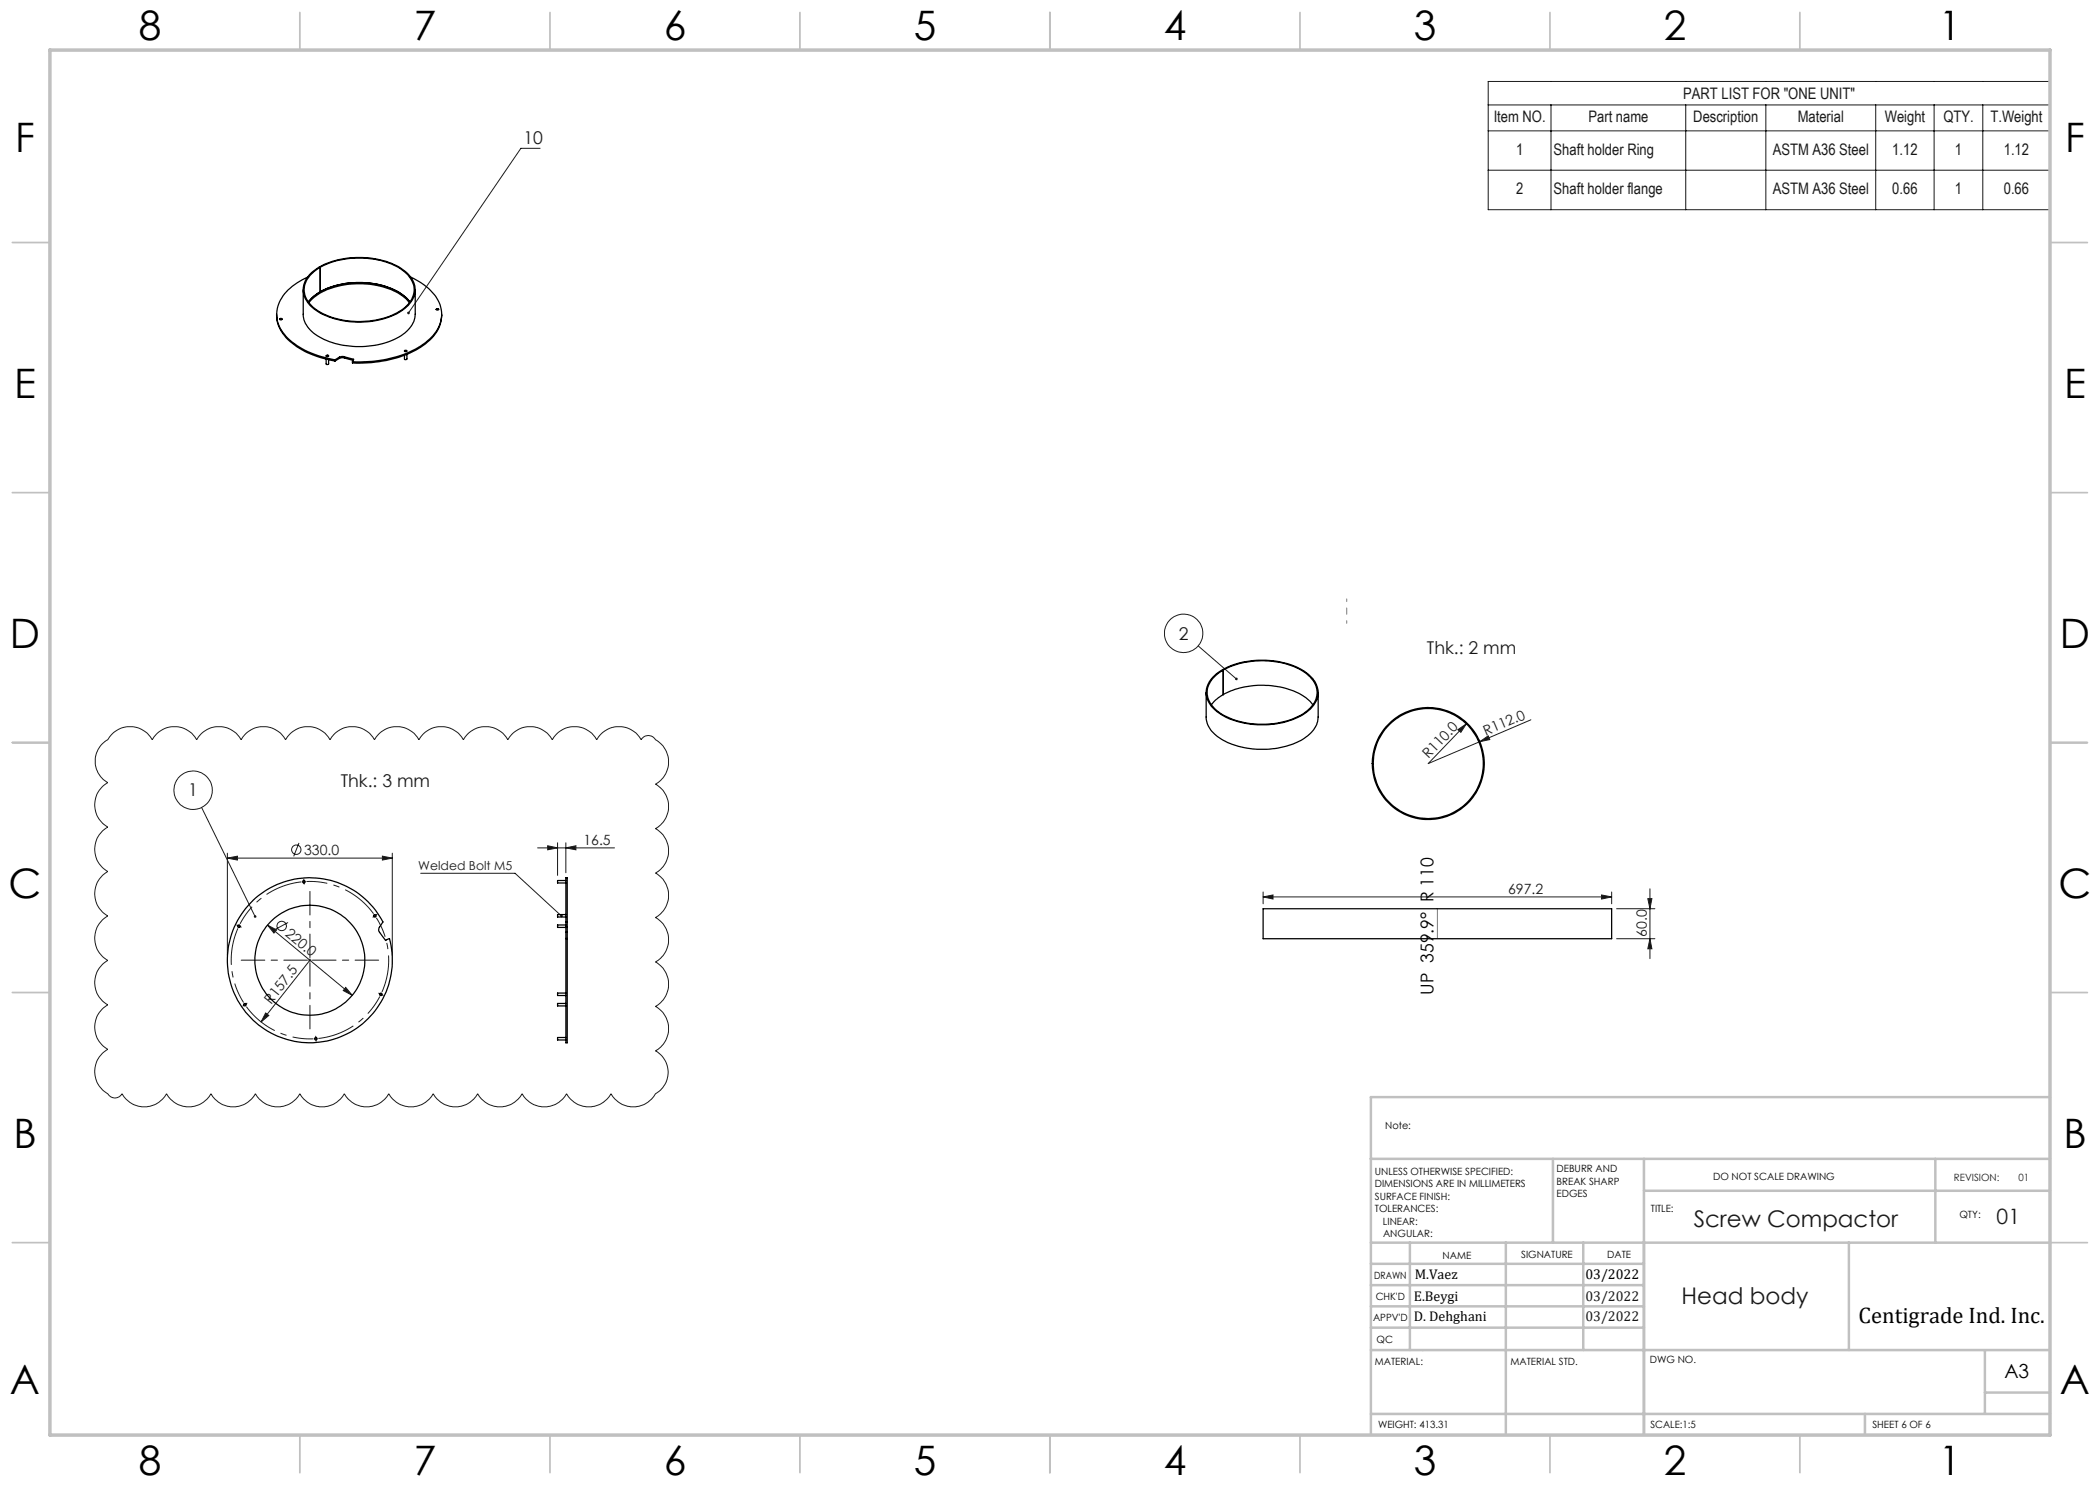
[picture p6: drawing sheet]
<svg xmlns="http://www.w3.org/2000/svg" width="420mm" height="297mm" viewBox="0 0 420 297" stroke-linecap="round" stroke-linejoin="round" font-family="sans-serif">
<g fill="none" stroke="#191924" stroke-width=".2">
<path d="M297.6 16.3h112.4v25.6h-112.4zM108 29.7h-3.8l-22.5 32.9M297.6 21h112.4M297.6 26.2h112.4M297.6 34h112.4M310.2 21v20.9M337.1 21v20.9M353.2 21v20.9M375.1 21v20.9M386.8 21v20.9M396.6 21v20.9M239.6 129.2l7.7 6.6"/>
<path d="M20.3 148.9l1.4-1.2a5.1 5.1 0 0 1 8.7 .3 5.1 5.1 0 0 1 8.9 0 5.1 5.1 0 0 1 8.9 0 5.1 5.1 0 0 1 8.9 0 5.1 5.1 0 0 1 8.9 0 5.1 5.1 0 0 1 8.9 0 5.1 5.1 0 0 1 8.9 0 5.1 5.1 0 0 1 8.9 0 5.1 5.1 0 0 1 8.9 0 5.1 5.1 0 0 1 8.9 0 5.1 5.1 0 0 1 8.8 0 5.1 5.1 0 0 1 8.9 0 1.63 1.63 0 0 1 2.9 0 5.1 5.1 0 0 1 0 8.8 5.1 5.1 0 0 1 0 8.9 5.1 5.1 0 0 1 0 8.9 5.1 5.1 0 0 1 0 8.9 5.1 5.1 0 0 1 0 8.9 5.1 5.1 0 0 1 0 8.9 5.1 5.1 0 0 1 0 8.9 4.9 4.9 0 0 1 0 8.6 5.1 5.1 0 0 1-8.9 0 5.1 5.1 0 0 1-8.9 0 5.1 5.1 0 0 1-8.9 0 5.1 5.1 0 0 1-8.9 0 5.1 5.1 0 0 1-8.9 0 5.1 5.1 0 0 1-8.8 0 5.1 5.1 0 0 1-8.9 0 5.1 5.1 0 0 1-8.9 0 5.1 5.1 0 0 1-8.9 0 5.1 5.1 0 0 1-8.9 0 5.1 5.1 0 0 1-8.9 0 5.1 5.1 0 0 1-8.9 0 1.63 1.63 0 0 1-2.8 0 5.1 5.1 0 0 1 0-8.9 5.1 5.1 0 0 1 0-8.9 5.1 5.1 0 0 1 0-8.9 5.1 5.1 0 0 1 0-8.9 5.1 5.1 0 0 1 0-8.9 5.1 5.1 0 0 1 0-8.9 5.1 5.1 0 0 1 0-8.9 4.9 4.9 0 0 1-1.3-7.6zM291.6 145.9l1.7-1.1-1.1 1.7zM293.3 144.8l-7.7 7.9 10.3-4.4M295.9 148.3l1.7-1.1 .4 .7zM306.2 144l-10.3 4.3M40.3 161.5l10.7 21.8M45.5 171.6l2-.4v.8zM45.5 170.6v20.5M45.5 171.6h33M59.8 168.6l-1.1 2.7M76.5 171.2l2 .4-2 .4zM78.5 170.6v20.5"/>
<path d="M84.1 174.7h18.9l9.3 8.5M107.5 169.6h15.4M109.5 169.2l2 .4-2 .4zM111.5 168.6v6.5M113.2 169.6l2-.4v.8zM113.2 168.6v6M252.6 179.4l2-.4v.8zM252.6 178.4v2.4M252.6 179.4h69.7M320.3 179l2 .4-2 .4zM322.3 178.4v2.4M329.6 179.7h.8l-.4 2z"/>
<path d="M330 177.8v13.9M53.5 185l16.9 14.1M53.5 185l1.8 1-.5 .6zM57.6 184.5l-2.5 1.4M62 192l-9.8 12.4M69.1 197.5l1.3 1.6-1.7-1zM74.8 182.9l.3 .5M75.2 183l-.4 .3M323.3 187.7h7.7M323.3 181.7h7.7M330 187.7l.4 2.1h-.8zM53.1 202.6l.7 .5-1.6 1.3z"/>
<circle cx="236.7" cy="126.7" r="3.8"/>
<circle cx="38.6" cy="158" r="3.8"/>
<circle cx="59.3" cy="170" r=".94"/>
<circle cx="56.3" cy="185.2" r=".95"/>
</g>
<path d="M60.8 176.3h-.3M60.8 176.3h.2M47.8 185.2l-.1 .2M47.8 185.2l.1-.2M76.2 198.9l.1-.3M76.2 198.9l-.1 .2M49 200.9l.1 .2M49 200.9l-.2-.2M63.2 207.7h.2M63.2 207.7l-.3 .1" fill="none" stroke="#191924" stroke-width=".2" stroke-dasharray="15.2 1.3 1.3 1.3" stroke-linecap="butt"/>
<path d="M60.3 176.4a15.7 15.7 0 0 0-12.3 8.4M47.6 185.7a15.8 15.8 0 0 0 1.1 14.8M74.7 182.7a15.8 15.8 0 0 0-13.4-6.4M76.4 198.4a15.8 15.8 0 0 0-1.1-14.8M49.3 201.3a15.8 15.8 0 0 0 13.4 6.5M63.7 207.7a15.7 15.7 0 0 0 12.3-8.4" fill="none" stroke="#191924" stroke-width=".2" stroke-dasharray="15.2 1.3 1.3 1.3" stroke-dashoffset="7.7" stroke-linecap="butt"/>
<g fill="none" stroke="#191924" stroke-width=".2" stroke-dasharray="15.2 1.3 1.3 1.3">
<path d="M60.8 176.1v-.3M60.8 176.3v-.2M60.8 176.3v.3M60.8 176.6v.2M47.6 185.1l-.3-.1M47.8 185.2l-.2-.1M47.8 185.2l.2 .1M48 185.3l.2 .1M62 192v-.2M62 192h-.3M62 192v.3M62 192h.2"/>
<path d="M74.8 183.3l-.2 .1M75.2 183l.2-.1M76 198.7l-.3-.1M76.2 198.9l.2 .1M76.2 198.9l-.2-.2M76.4 199l.2 .1M48.8 201.1l-.2 .1M49 200.9l-.2 .2M49 200.9l.2-.1M49.2 200.8l.2-.2M63.2 207.5l-.1-.3M63.2 207.7v.3"/>
<path d="M63.2 207.7v-.2M63.2 208v.2"/>
</g>
<path d="M61.5 192h-13.3M62 191.5v-13.2M62 192.5v13.3M62.5 192h13.2" fill="none" stroke="#191924" stroke-width=".2" stroke-dasharray="15.2 1.3 1.3 1.3" stroke-dashoffset="10.5"/>
<path d="M287.5 181.7v6" fill="none" stroke="#808080" stroke-width=".2"/>
<g fill="none" stroke="#c0c0c0" stroke-width=".35">
<path d="M60 2.5v7.5M110 2.5v7.5M160 2.5v7.5M210 2.5v7.5M260 2.5v7.5M310 2.5v7.5M360 2.5v7.5M2.5 48.5h7.5M410 48.5h7.5M2.5 98.5h7.5M410 98.5h7.5M2.5 148.5h7.5"/>
<path d="M410 148.5h7.5M2.5 198.5h7.5M410 198.5h7.5M2.5 248.5h7.5M410 248.5h7.5M60 287v7.5M110 287v7.5M160 287v7.5M210 287v7.5M260 287v7.5M310 287v7.5M360 287v7.5"/>
</g>
<g fill="none" stroke="#c0c0c0" stroke-width=".5">
<path d="M410 219.4h-135.8v67.4M274.2 231.8h135.8M310.6 231.8v16.7M328.8 231.8v55.2M328.8 238.2h81.2M387.1 231.8v16.7M274.2 248.5h135.8M274.2 257h54.6M274.2 252.8h54.6M282 248.5v21.5M301.2 248.5v38.3M316.7 248.5v21.5"/>
<path d="M369.8 248.5v21.5M274.2 265.5h54.6M274.2 261.3h54.6M274.2 270h135.8M397 270v12.8M397 278.5h13M274.2 282.8h135.8M373 282.8v4.2"/>
</g>
<path d="M10 10h400v277h-400z" fill="none" stroke="#c0c0c0" stroke-width=".7"/>
<path d="M269.3 119.8v4.9" fill="none" stroke="#808080" stroke-width=".2" stroke-dasharray="15.2 1.3 1.3 1.3" stroke-dashoffset="14.7"/>
<g fill="#191924">
<path d="M112.1 183a.26 .26 0 0 1 .4 0 .26 .26 0 0 1 0 .4l-.2-.2 .2 .2a.26 .26 0 0 1-.4 0 .26 .26 0 0 1 0-.4z"/>
<path d="M295.9 148.3l1.7-1.1 .4 .7z"/>
<path d="M291.6 145.9l1.7-1.1-1.1 1.7z"/>
<path d="M53.1 202.6l.7 .5-1.6 1.3z"/>
<path d="M247.1 135.6l.1-.1a.26 .26 0 0 1 .3 .1 .26 .26 0 0 1 0 .4l-.2-.2 .2 .2a.28 .28 0 0 1-.4 0 .28 .28 0 0 1 0-.4z"/>
<path d="M81.5 62.4l-.1 .2 .2 .2 .1-.2-.1 .2a.27 .27 0 0 0 .3-.1 .27 .27 0 0 0-.1-.3 .27 .27 0 0 0-.3 0zM50.8 183.1a.28 .28 0 0 0 0 .3 .28 .28 0 0 0 .4 .1l-.2-.2 .2 .2a.28 .28 0 0 0 0-.3 .28 .28 0 0 0-.4-.1z"/>
<path d="M69.1 197.5l-.4 .6 1.7 1zM53.5 185l1.3 1.6 .5-.6z"/>
<path d="M320.3 179l2 .4-2 .4zM252.6 179.4l2-.4v.8z"/>
<path d="M45.5 171.6l2-.4v.8zM76.5 171.2l2 .4-2 .4z"/>
<path d="M330 187.7l.4 2.1h-.8zM329.6 179.7h.8l-.4 2z"/>
<path d="M109.5 169.2l2 .4-2 .4zM113.2 169.6l2-.4v.8z"/>
</g>
<g fill="none" stroke="#000" stroke-width=".25">
<path d="M60.6 58v4.9a5.7 5.7 0 0 0 3.8 4.8 17.1 17.1 0 0 0 16.2-.8 5.2 5.2 0 0 0 2.4-4v-4.9M61.5 55.4a10.7 10.7 0 0 0-5.8 5.5 6.2 6.2 0 0 0 1.9 6.8 17.8 17.8 0 0 0 9.4 4.3M62.3 54.5a15.7 15.7 0 0 1 12.6-2.8 10.7 10.7 0 0 1 7.5 4.1 4.2 4.2 0 0 1-1.1 5.6 15 15 0 0 1-10.7 3 13 13 0 0 1-8.9-3.7 4.2 4.2 0 0 1 .6-6.2zM63.9 53.4l.1 .1a5.4 5.4 0 0 0-3.1 4.8 6.6 6.6 0 0 0 4.7 4.9 17.2 17.2 0 0 0 14.7-1.1 4.6 4.6 0 0 0 2.1-5.8 8.6 8.6 0 0 0-5.7-4 17.3 17.3 0 0 0-12.6 1.1M63.9 53.4h.1M63.9 53.4h.2M64 58.3h.1M64.1 53.4l-.1 5-1.2 .8-1.1 1.2a12.1 12.1 0 0 1 8.9-3.9 14.8 14.8 0 0 1 10.6 3l.8 .9a12.1 12.1 0 0 0-8.8-3.9 17.1 17.1 0 0 0-9.1 1.8M82.1 55.4a10.3 10.3 0 0 1 6 6 6.7 6.7 0 0 1-3 7.1 23.2 23.2 0 0 1-14.6 3.9M55.3 62.9a7.4 7.4 0 0 0 3.6 6.1 19 19 0 0 0 8.1 3.2M55.9 63.9l.1-.1 .4 .1M61.8 60.5a12.1 12.1 0 0 1 8.8-3.7 14.8 14.8 0 0 1 10.6 3l.7 .7"/>
<path d="M65.2 71.1l.2-.1 .3 .1a.23 .23 0 0 1-.2 .2 .23 .23 0 0 1-.3-.2zM65.2 71.2l.2-.1 .3 .1M65.2 71.8v1l.2 .1 .3-.1v-.9M67 72v.2M67.9 71.4l-.9 .6M67.9 71.4v.3M67.9 71.7l-.9 .5M68.9 71.4l-.5-.1-.5 .1M68.9 71.6l-.5-.1-.5 .2M68.9 71.4l1.8 .5-.1 .1M68.9 71.4v.2M68.9 71.6l1.7 .5"/>
<path d="M70.6 72l-.1 .4M80.9 70.1a.25 .25 0 0 1 .3-.1 .25 .25 0 0 1 .2 .3 .27 .27 0 0 1-.3 0 .27 .27 0 0 1-.2-.2zM80.9 70.2l.2-.1 .3 .1M81.4 70.9v.9l-.2 .1-.3-.1v-.8M87.2 61.9l.3-.1 .2 .1M88.3 62.9a7.3 7.3 0 0 1-3.6 6.2 23.4 23.4 0 0 1-14.2 3.5v-.2M241.2 138.5v4.9a5.7 5.7 0 0 0 3.6 4.7 17.4 17.4 0 0 0 16-.4 5.4 5.4 0 0 0 2.8-4.3v-4.9M242.7 135.3a15.2 15.2 0 0 1 12.4-3.1 11.4 11.4 0 0 1 7.9 4.1 4.4 4.4 0 0 1-1.5 6 16.6 16.6 0 0 1-13.9 2.1 9 9 0 0 1-6.1-4.4 4.2 4.2 0 0 1 1.2-4.7zM242.9 135.4a14.2 14.2 0 0 1 10.3-3.2 13.6 13.6 0 0 1 8.8 3.2 4.3 4.3 0 0 1-.8 6.9 16.6 16.6 0 0 1-14.6 1.6 7.5 7.5 0 0 1-5.1-4.4 4.1 4.1 0 0 1 1.4-4.1zM244.5 133.9h.1M244.5 133.9l.2 .1M244.7 138.9l-.4 .2a5.9 5.9 0 0 0-2 1.9"/>
<path d="M244.7 138.9a16.9 16.9 0 0 1 16.2 .4l1.1 1 .6 .7M244.7 134v4.9M274.5 152.7h.1M113.2 176.1h-1.7v.5h1.7M50.6 180.1a16.5 16.5 0 0 1 26 4.3l-.7 1.1a.9 .9 0 0 0 0 1l1.2 1.6 .8-.4a16.5 16.5 0 0 1-20.4 20.2 16.5 16.5 0 0 1-6.9-27.8zM113.2 187.7v20.9h.3v-20.9M113.2 184.4v-8.9h.3v8.9M113.2 198.6h-1.7v.5h1.7M113.2 185.5v1M113.2 182.9h-1.7v.5h1.7M113.2 185h-1.7v.5h1.7M113.2 187.7h.3"/>
<path d="M113.2 184.4h.3M113.2 186.5h.3M113.2 184.4v1.1M113.2 186.5v1.2M113.2 185.5h.3M113.5 185.5v1M113.5 184.4v1.1M113.5 186.5v1.2M252.6 181.7h69.7v6h-69.7zM113.2 207.5h-1.7v.5h1.7M113.2 200.7h-1.7v.5h1.7"/>
<circle cx="56.2" cy="63.8" r=".21"/>
<circle cx="87.4" cy="61.9" r=".21"/>
<circle cx="285.6" cy="152.7" r="11"/>
<circle cx="285.7" cy="152.7" r="11.2"/>
<circle cx="60.8" cy="176.3" r=".25"/>
<circle cx="47.8" cy="185.2" r=".24"/>
<circle cx="62" cy="192" r="11"/>
<circle cx="75" cy="183.2" r=".25"/>
<circle cx="76.2" cy="198.9" r=".25"/>
<circle cx="49" cy="200.9" r=".25"/>
<circle cx="63.2" cy="207.7" r=".24"/>
</g>
<g font-size="8.1">
<text x="27.8" y="8">8</text>
<text x="82.8" y="8">7</text>
<text x="132.8" y="8">6</text>
<text x="182.8" y="8">5</text>
<text x="232.8" y="8">4</text>
<text x="282.8" y="8">3</text>
<text x="332.8" y="8">2</text>
<text x="387.8" y="8">1</text>
<text x="3" y="30.4">F</text>
<text x="413" y="30.4">F</text>
<text x="2.8" y="79.6">E</text>
<text x="412.8" y="79.6">E</text>
<text x="2" y="129.6">D</text>
<text x="412" y="129.6">D</text>
<text x="1.7" y="179.6">C</text>
<text x="411.7" y="179.6">C</text>
<text x="2.7" y="229.6">B</text>
<text x="412.7" y="229.6">B</text>
<text x="2" y="278.9">A</text>
<text x="412" y="278.9">A</text>
<text x="27.8" y="295">8</text>
<text x="82.8" y="295">7</text>
<text x="132.8" y="295">6</text>
<text x="182.8" y="295">5</text>
<text x="232.8" y="295">4</text>
<text x="282.8" y="295">3</text>
<text x="332.8" y="295">2</text>
<text x="387.8" y="295">1</text>
</g>
<g font-size="4.6" fill="#191924">
<text x="338.7" y="245.3">Screw Compactor</text>
<text x="336.3" y="260.8">Head body</text>
</g>
<text font-size="4.5" x="371.7" y="264.6">Centigrade Ind. Inc.</text>
<text font-size="4.2" fill="#191924" x="399.3" y="244.8">01</text>
<text font-size="3.9" x="400.9" y="275.5">A3</text>
<g font-size="3.5" fill="#191924">
<text x="104.7" y="28.9">10</text>
<text x="235.8" y="127.9">2</text>
<text x="285.4" y="130.7">Thk.: 2 mm</text>
<text x="37.7" y="159.3">1</text>
<text x="68.1" y="157.4">Thk.: 3 mm</text>
</g>
<text font-size="3.5" x="286.7" y="199" transform="rotate(-90 286.7 199)">UP 359.9° R 110</text>
<g font-size="3.2" fill="#191924">
<text x="336.6" y="19.8">PART LIST FOR &quot;ONE UNIT&quot;</text>
<text x="298.7" y="24.4">Item NO.</text>
<text x="317.7" y="24.4">Part name</text>
<text x="338.7" y="24.4">Description</text>
<text x="359.5" y="24.4">Material</text>
<text x="376.9" y="24.4">Weight</text>
<text x="388.7" y="24.4">QTY.</text>
<text x="398.1" y="24.4">T.Weight</text>
<text x="303.2" y="31">1</text>
<text x="310.7" y="31">Shaft holder Ring</text>
<text x="354.5" y="31">ASTM A36 Steel</text>
<text x="378.5" y="31">1.12</text>
<text x="391" y="31">1</text>
<text x="400.8" y="31">1.12</text>
<text x="303.2" y="38.8">2</text>
<text x="310.7" y="38.8">Shaft holder flange</text>
<text x="354.5" y="38.8">ASTM A36 Steel</text>
<text x="378.5" y="38.8">0.66</text>
<text x="391" y="38.8">1</text>
<text x="400.8" y="38.8">0.66</text>
</g>
<g font-size="2.8" fill="#191924">
<text x="297.2" y="147.1" transform="rotate(-23 297.2 147.1)">R112.0</text>
<text x="285.7" y="151.9" transform="rotate(-46 285.7 151.9)">R110.0</text>
<text x="60.8" y="171">330.0</text>
<text x="116.7" y="168.9">16.5</text>
<text x="301.6" y="178.8">697.2</text>
<text x="56.9" y="187" transform="rotate(40 56.9 187)">220.0</text>
<text x="329.4" y="187.3" transform="rotate(-90 329.4 187.3)">60.0</text>
<text x="54.2" y="200.9" transform="rotate(-52 54.2 200.9)">R157.5</text>
<text x="317.1" y="260.1">03/2022</text>
<text x="317.1" y="264.2">03/2022</text>
</g>
<g font-size="2.8">
<text x="282.9" y="255.9">M.Vaez</text>
<text x="317.1" y="255.9">03/2022</text>
<text x="282.8" y="260.1">E.Beygi</text>
<text x="282.8" y="264.2">D. Dehghani</text>
</g>
<text font-size="2.5" fill="#191924" x="83.7" y="174.1">Welded Bolt M5</text>
<g font-size="2">
<text x="277" y="225.8">Note:</text>
<text x="275" y="234.9">UNLESS OTHERWISE SPECIFIED:</text>
<text x="275" y="237.4">DIMENSIONS ARE IN MILLIMETERS</text>
<text x="275" y="239.9">SURFACE FINISH:</text>
<text x="311.3" y="234.5">DEBURR AND</text>
<text x="311.3" y="237">BREAK SHARP</text>
<text x="311.3" y="239.5">EDGES</text>
<text x="342.6" y="236">DO NOT SCALE DRAWING</text>
<text x="275" y="242.4">TOLERANCES:</text>
<text x="276.6" y="244.9">LINEAR:</text>
<text x="330.2" y="242.4">TITLE:</text>
<text x="391.9" y="243.7">QTY:</text>
<text x="276.6" y="247.4">ANGULAR:</text>
<text x="288.5" y="251.7">NAME</text>
<text x="304.2" y="251.7">SIGNATURE</text>
<text x="321.4" y="251.7">DATE</text>
<text x="274.8" y="255.9">DRAWN</text>
<text x="275.1" y="260.1">CHK'D</text>
<text x="274.6" y="264.2">APPV'D</text>
<text x="275.3" y="268.5">QC</text>
<text x="275" y="273">MATERIAL:</text>
<text x="302.1" y="273">MATERIAL STD.</text>
<text x="330" y="272.5">DWG NO.</text>
<text x="275.6" y="285.6">WEIGHT: 413.31</text>
<text x="330.1" y="285.6">SCALE:1:5</text>
<text x="374.5" y="285.6">SHEET 6 OF 6</text>
</g>
<g font-size="2" fill="#191924">
<text x="390.8" y="236.1">REVISION:</text>
<text x="403.7" y="236.1">01</text>
</g>
</svg>
